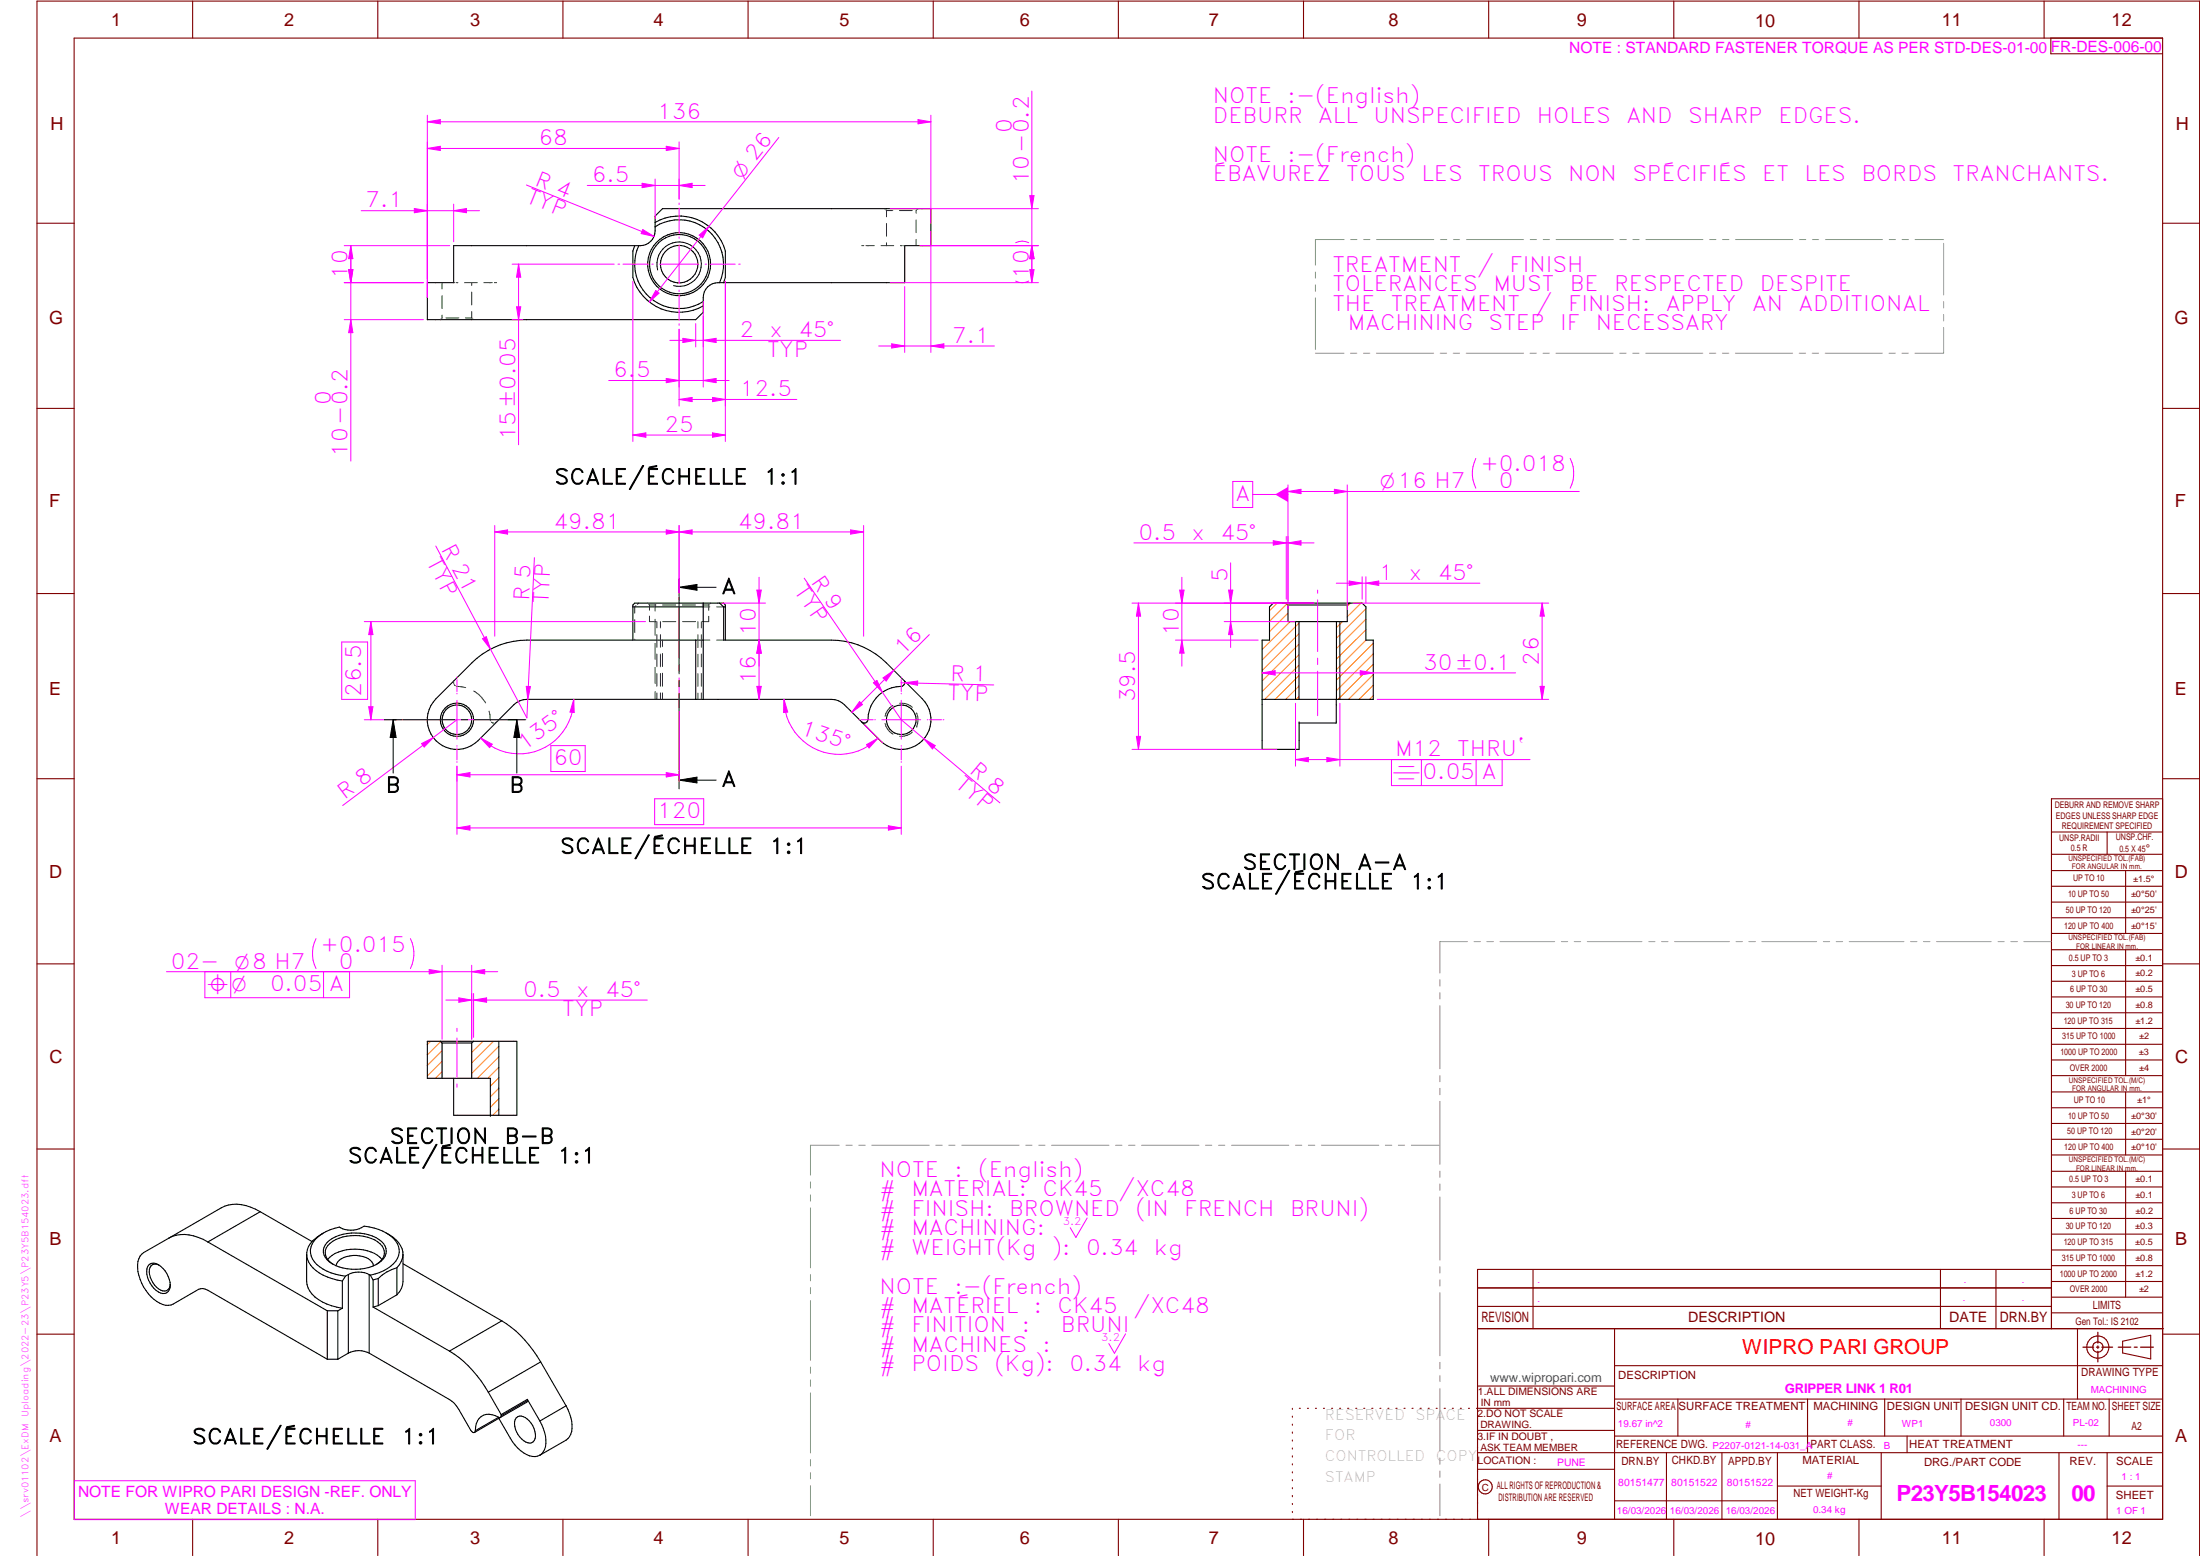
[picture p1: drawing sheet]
<svg xmlns="http://www.w3.org/2000/svg" width="594mm" height="420mm" viewBox="0 0 594 420" stroke-linecap="round" stroke-linejoin="round" font-family="sans-serif">
<g fill="none" stroke="#800000" stroke-width=".3">
<path d="M20 10.3h564v400h-564zM52 .3v10M102 .3v10M152 .3v10M202 .3v10M252 .3v10M302 .3v10M352 .3v10M402 .3v10M452 .3v10M502 .3v10M552 .3v10"/>
<path d="M553.8 10.3v4.2h30.2M10 60.3h10M584 60.3h10M10 110.3h10M584 110.3h10M10 160.3h10M584 160.3h10M10 210.3h10M584 215.7h-30v143.1M584 210.3h10M554 224.7h30M554 230.7h30"/>
<path d="M554 235.1h30M554 239.3h30M569 224.7v6M574 235.1v17M554 243.6h30M554 247.8h30M554 252.1h30M554 256.5h30M574 256.5v33.9M10 260.3h10M554 260.7h30M554 265h30"/>
<path d="M554 269.2h30M554 273.5h30M554 277.7h30M584 260.3h10M554 282h30M554 286.2h30M554 290.4h30M554 294.9h30M554 299.1h30M574 294.9v17M10 310.3h10M554 303.4h30"/>
<path d="M554 307.6h30M554 311.9h30M554 316.3h30M574 316.3v34M584 310.3h10M554 320.5h30M554 324.8h30M554 329h30M554 333.2h30M554 337.5h30M399 358.8h185.2M399 352.8h155"/>
<path d="M399 347.8h155M414 342.8v16M436 358.8v51.5M524 342.8v16M539 342.8v16M554 341.8h30M554 346h30M554 350.3h30M554 354.5h30M554 342.8h-155v67.5M561 358.8v19M10 360.3h10"/>
<path d="M399 374.3h37M436 377.8h148M453.1 377.8v10M488.1 377.8v14.5M508.9 377.8v10M529.5 377.8v10M557.3 377.8v10M569.5 377.8v10M573.2 362.2l7.6-1.6v6.3l-7.6-1.6zM584 368.8h-148M584 360.3h10M349 380.3v.3"/>
<path d="M349 382.4v.3M349 384.6v.3M349 386.7v.3M349 388.8v.3M349 391v.3M349 393.1v.3M349 395.3v.3M349 397.4v.3M349 399.5v.3M350.9 380.3h.2M353.1 380.3h.2M355.2 380.3h.3"/>
<path d="M357.4 380.3h.3M359.6 380.3h.3M361.7 380.3h.3M363.9 380.3h.3M366.1 380.3h.3M368.3 380.3h.2M370.4 380.3h.3M372.6 380.3h.3M374.8 380.3h.3M376.9 380.3h.4M379.1 380.3h.3M381.3 380.3h.3"/>
<path d="M383.4 380.3h.4M385.6 380.3h.3M387.8 380.3h.3M390 380.3h.3M392.2 380.3h.3M394.3 380.3h.3M396.5 380.3h.3M398.7 380.3h37.3M399 396.7h37M399 392.3h185M399 386.2h37M436 387.8h148"/>
<path d="M450 392.3v18M465 392.3v18M480 392.3v18M508 392.3v18M515 387.8v4.5M556 392.3v18M569 392.3v18M52 410.3v9.7M102 410.3v9.7M152 410.3v9.7M202 410.3v9.7M252 410.3v9.7"/>
<path d="M302 410.3v9.7M349 401.7v.3M349 403.8v.4M349 406v.3M349 408.1v.3M352 410.3v9.7M402 410.3v9.7M436 405.3h44M452 410.3v9.7M480 401.3h28M502 410.3v9.7M552 410.3v9.7"/>
<path d="M569 401.3h15M10 420v-419.7h584v419.7"/>
<circle cx="566.5" cy="363.7" r="1.39"/>
<circle cx="566.5" cy="363.8" r="3"/>
<circle cx="401.1" cy="401.5" r="1.9"/>
</g>
<g fill="none" stroke="#f0f" stroke-width=".27">
<path d="M115.4 32.9l3.5-.6v1.1zM115.4 31.1v49.2M251.4 31.1v29.2M183.4 54.8v.4M183.4 56.2v6.8M166.9 71.3h.4M168.2 71.3h6.9M176 71.3h.4M178.1 71.3h10.5M183.4 64v.3M183.4 66.1v10.5M183.4 78.3v.4"/>
<path d="M183.4 79.6v6.9M190.4 71.3h.4M191.7 71.3h6.8M199.5 71.3h.4M183.4 87.4v.4M355.8 159.3v.9M183.4 161.2v.8M183.4 163.8v14M183.4 179.6v1.7M355.8 162v13.9M355.8 177.7v1.8M111.9 194.4h.2"/>
<path d="M112.6 194.4h3.2M116.2 194.4h.2M118.1 194.4h10.5M123.4 182.8v.2M123.4 183.5v3.2M123.4 187.2v.2M123.4 189.1v10.5M130.4 194.4h.1M131 194.4h3.2M134.7 194.4h.2M183.4 183v8.1M231.9 194.4h.2"/>
<path d="M232.5 194.4h3.3M236.2 194.4h.2M238.1 194.4h10.5M243.4 182.8v.2M243.4 183.5v3.2M243.4 187.2v.2M243.4 189.1v10.5M250.4 194.4h.2M251 194.4h3.2M254.7 194.4h.2M355.8 181.2v12.1M123.4 201.3v.2"/>
<path d="M123.4 202v3.2M123.4 205.7v.2M243.4 201.3v.2M243.4 202v3.2M243.4 205.7v.2M293.6 328.9l-3.1 5.2-1.5-2.6M303.9 360.2l-3 5.2-1.5-2.6M20.1 399.8h92v10.5h-92z"/>
</g>
<g fill="none" stroke="#949494" stroke-width=".27">
<path d="M396.2 254.3h-7.4v8.5M398.1 254.3h1.6M401.5 254.3h1.8M405 254.3h14.8M421.6 254.3h1.7M425.1 254.3h1.7M428.6 254.3h14.8M445.2 254.3h1.7M448.7 254.3h1.7M452.2 254.3h14.8M468.8 254.3h1.7M472.3 254.3h1.7"/>
<path d="M475.8 254.3h14.8M492.4 254.3h1.7M495.8 254.3h1.8M499.4 254.3h14.7M516 254.3h1.6M519.4 254.3h1.8M522.9 254.3h14.8M539.5 254.3h1.7M543 254.3h1.7M546.5 254.3h7.4M388.8 264.5v1.8M388.8 268.1v1.6"/>
<path d="M388.8 271.6v17M388.8 290.4v1.7M388.8 293.9v1.7M388.8 297.4v17M218.9 319.2v1.6M226.6 309.2h-7.7v8.1M228.4 309.2h1.7M231.9 309.2h1.7M235.4 309.2h15.5M252.7 309.2h1.7M256.2 309.2h1.7M259.7 309.2h15.5"/>
<path d="M277 309.2h1.7M280.5 309.2h1.7M284 309.2h15.5M301.2 309.2h1.8M304.8 309.2h1.7M308.3 309.2h15.5M325.5 309.2h1.7M329.1 309.2h1.6M332.6 309.2h15.4M349.8 309.2h1.7M353.3 309.2h1.7M356.8 309.2h15.5"/>
<path d="M374.1 309.2h1.7M377.6 309.2h1.7M381.1 309.2h7.7M388.8 316.2v1.7M388.8 319.7v1.7M218.9 322.6v1.8M218.9 326.1v16.2M388.8 323.2v17.1M218.9 344.1v1.8M218.9 347.6v1.7M218.9 351.2v16.1M388.8 342.1v1.6"/>
<path d="M388.8 345.6v1.7M388.8 349v17.1M218.9 369.1v1.7M218.9 372.6v1.8M218.9 376.1v16.2M388.8 367.9v1.7M388.8 371.4v1.7M388.8 374.9v17M218.9 394.1v1.8M218.9 397.6v1.7M388.8 393.7v1.7M388.8 397.2v1.7"/>
<path d="M218.9 401.2v8.1M388.8 400.7v8.6"/>
</g>
<path d="M566.5 359.7v3M562.5 363.8h2.9M566.1 363.8h.7M566.5 363.4v.7M566.5 364.9v2.8M567.6 363.8h2.9M572 363.8h3.4M576.3 363.8h.8M578 363.8h3.5" fill="none" stroke="#800000" stroke-width=".34"/>
<g fill="none" stroke="#000" stroke-width=".3">
<path d="M122.5 66.3h50.4a4 4 0 0 0 4-4v-4l2-2h72.5v10h-7.1v10h-50.4a4 4 0 0 0-4 4v4l-2 2h-72.5v-10h7.1zM171.4 66.3l-.5 1.5v7.1a13 13 0 0 0 19 7.7M172.5 66.3a12 12 0 0 0 3.1 14.1 12 12 0 0 0 14.3 1M176.9 60.1a13 13 0 0 1 19 7.7v7.1l-.5 1.4M176.9 61.3a12 12 0 0 1 14.4 1 12 12 0 0 1 3 14M170.9 172.8v-9.4l.5-.5h24l.5 .5v9.4M170.9 163.9h19M187.9 172.8v16M189.9 162.9v25.9M189.9 172.8h-47.6a21.1 21.1 0 0 0-14.9 6.2l-9.7 9.7a8 8 0 0 0 0 11.3 8 8 0 0 0 11.4 0l9.6-9.7a5.1 5.1 0 0 1 3.6-1.5h82.2a4.9 4.9 0 0 1 3.5 1.5l4.7 4.6M194.3 162.9l1.1 1M195.4 163.9h.5"/>
<path d="M195.4 163.9v8.9h29.1a21.1 21.1 0 0 1 14.8 6.2l9.7 9.7a8 8 0 0 1 .1 11.3 8 8 0 0 1-11.4 0l-5-5.1M347.3 162.9l.5 .5M347.8 163.4h16M350.8 167.9v20.9M360.9 167.9v20.9M363.8 163.4v4.5h-16v-4.5M364.3 162.9l-.5 .5M244.3 183.9a1.1 1.1 0 0 1-1 1.4 9.2 9.2 0 0 0-9 9.3 .96 .96 0 0 1-1.6 .3M340.8 188.8h30v-16h-2v-8.9l-1-1h-24l-1 1v8.9h-2v29.6h10v-7.5M360.8 188.8v6.4h-10M45.6 334.3l-6.8 3.9a4.8 4.8 0 0 0-1.6 5.2 11.4 11.4 0 0 0 7.5 9.1l1.5-.1 .6-.3 6.8-4a2.55 2.55 0 0 1 2.5 .3l32.3 18.6M45.6 334.3a9.9 9.9 0 0 1 9.3 .3l1.2 .8"/>
<path d="M56.1 335.4l32.3 18.5M70.3 327.2l13.9 8M70.3 327.2a10.7 10.7 0 0 0-10.5-1.1l-14.2 8.2M70.3 327.2l-14.2 8.2M82.8 338.7v7.3a6.8 6.8 0 0 0 4.3 5.6 18.2 18.2 0 0 0 5.3 1.7M87.3 333a7.5 7.5 0 0 0-4.5 5.2 6.7 6.7 0 0 0 4.5 6.1l2.4 1 2.7 .6M88.3 335.5a12.2 12.2 0 0 1 14.7-.3 3.4 3.4 0 0 1-.7 5.8 12.9 12.9 0 0 1-13.4-.3 3.3 3.3 0 0 1-.6-5.2zM104.3 333a6.8 6.8 0 0 1 4.5 5.9 5.6 5.6 0 0 1-1.6 3.4M108.8 338.7v7.3a5.2 5.2 0 0 1-1.6 3.6M40.1 341.6a2.28 2.28 0 0 1 3.3 .3 6.4 6.4 0 0 1 2.3 6.4 1.88 1.88 0 0 1-2.9 .6 6.4 6.4 0 0 1-3-6.8zM43 341.6a1.71 1.71 0 0 0-2 0 1.71 1.71 0 0 0-.7 1.9 5.4 5.4 0 0 0 4.2 5.1 1.66 1.66 0 0 0 1.5-1.8M88.4 353.9v13.1"/>
<path d="M88.4 353.9h2.8M88.5 340.1a10.7 10.7 0 0 1 10.7-2.4 7.2 7.2 0 0 1 4 2.4M91.2 353.9v13.1M92.4 345.9v7.4M92.4 353.3l-1.2 .6M93.3 344.6l-.9 1.3M94.1 344.2l-.8 .4M94.1 344.2v21.2M99.7 344.2v21.2M99.7 344.2a6.2 6.2 0 0 0-5.6 0M99.7 344.2l.3 .1M100 344.3a10.5 10.5 0 0 0 7.4-4.5 4.8 4.8 0 0 0-2.1-6.2 14.1 14.1 0 0 0-7-2.5 6.3 6.3 0 0 1-6.7 .2 10.5 10.5 0 0 0-7.3 4.6 4.8 4.8 0 0 0 2 6.2 14.1 14.1 0 0 0 7 2.5"/>
<path d="M100 344.3l.7 1.3M100.7 345.6v7.3M100.7 352.9l20.7 11.9M100.9 341.8a3.7 3.7 0 0 0-3.8-2.7 6.5 6.5 0 0 0-5.9 1.7l-.4 1M101.6 341.4a3.4 3.4 0 0 0 1.9-4.3 7.5 7.5 0 0 0-6.4-3.4 10.5 10.5 0 0 0-8.5 2.6 3.3 3.3 0 0 0 1.4 5.1M102.1 345.2l-1.4 .4M102.1 352.6l-1.4 .3M102.1 345.2v7.4M107.2 342.3a11.6 11.6 0 0 0-5.1 2.9M107.2 349.6l-5.1 3M107.2 342.3v7.3M108.8 341.2l26.7 15.5"/>
<path d="M135.5 356.7a30.2 30.2 0 0 1 10.5 11M135.5 356.7l-14.1 8.1M88.4 367h2.8M94.1 365.4l-2.9 1.6M99.7 365.4l21.7 12.5a6.6 6.6 0 0 1 2.5 2.6l3.2 5.7a.87 .87 0 0 0 1 .6M99.7 365.4a6.2 6.2 0 0 0-5.6 0M121.4 364.8a30.2 30.2 0 0 1 10.5 11.1M131.9 375.9l3.4 6.1M142.4 378.2l-7.1 4.1M142.4 377.9v.3M142.4 378.2l-.2 .5-7.1 4M142.4 377.9l3.4 5.8"/>
<path d="M142.4 377.9l-7.1 4.1M146 367.7l6.9 11.9M146 367.7l-14.1 8.2M152.9 379.6a9.4 9.4 0 0 1 1.2 7.7l-.3 .6-.9 1-7.1 4M152.9 379.6l-7.1 4.1M128.3 386.3l-.2 .5M134.7 382.7h.4M134.7 382.7a4.1 4.1 0 0 0-5.3 .3 5 5 0 0 0-1.1 3.3M134.7 382.7l-6.4 3.6M134.7 383l3.1 5.3a9.5 9.5 0 0 0 6 5h.7l1.3-.4M135.1 382.7l-7 4.1M135.3 382v.3"/>
<path d="M135.3 382.3l-.2 .4M139.4 382.9a2.04 2.04 0 0 1 3 .3 5.7 5.7 0 0 1 2.1 5.3 1.57 1.57 0 0 1-2.5 .9 5.7 5.7 0 0 1-2.9-6.1zM145.8 383.7a9.4 9.4 0 0 1 1.3 7.7l-.8 1.2-.5 .3"/>
<circle cx="183.4" cy="71.3" r="8"/>
<circle cx="183.4" cy="71.3" r="5"/>
<circle cx="183.4" cy="71.3" r="8.5"/>
<circle cx="123.4" cy="194.4" r="4"/>
<circle cx="123.4" cy="194.4" r="4.5"/>
<circle cx="243.4" cy="194.4" r="4"/>
</g>
<g fill="none" stroke="#008000" stroke-width=".27">
<path d="M238.9 56.3l.1 .2M239.2 56.7l.2 .2M239.4 56.9h1.7M239.4 56.9v1.6M242.9 56.9h3.4M247.4 59.4v3.4M247.5 56.7l-.1 .9M247.9 56.3l-.2 .2M119.4 76.3v1.7M119.4 79.8v3.5M122.5 76.3h.3M123.1 76.3h.5"/>
<path d="M125.4 76.3h3.5M127.4 76.3v.8M127.4 78.9v3.4M130.7 76.3h2.2M133.5 76.3h.6M232.7 66.3h.5M233.8 66.3h2.3M237.9 66.3h3.4M239.4 60.3v3.5M239.4 65.6v.7M243.2 66.3h.4M244 66.3h.3"/>
<path d="M247.4 64.6v1.7M119.1 86.1l-.2 .2M119.4 85.1l-.2 .9M120.4 85.9h3.5M125.7 85.9h1.7M127.4 84.1v1.8M127.4 85.9l.1 .1M127.8 86.2l.1 .1M171.4 167.3v3.5M171.4 172.6v.2M171.7 163.5l-.3 .4v1.7M172.5 162.9l-.4 .3"/>
<path d="M174.9 162.9l.1 .1M175.2 163.2l.2 .2M175.4 166.4v1.5h1.8M175.4 163.4v1.4M175.4 163.4h1.7M176.9 162.9v2.1M176.9 167.2v4.3M176.9 173.7v4.3M177.4 167.9v1.6M177.4 171.4v3.4M177.4 176.6v3.4M178.3 167.9v1.6"/>
<path d="M178.3 171.4v3.4M178.3 176.6v3.4M178.9 172.8v1.8M178.9 176.4v3.6M178.9 163.4h3.5M179 167.9h3.5M184.3 163.4h3.5M184.3 167.9h3.5M188.5 167.9v1.7M188.5 171.4v3.4M188.5 176.7v3.4M189.4 167.9v1.6"/>
<path d="M189.4 171.4v3.4M189.4 176.6v3.4M189.6 163.4h1.8M189.9 172.8h1.8M189.9 163.9h1.8M191.4 166.4v1.5h-1.8M191.4 163.4v1.4M191.5 163.2l-.1 .2M191.9 162.9l-.2 .1M193.5 172.8h1.9M193.5 163.9h1.9M122.5 183.9v.2"/>
<path d="M122.5 184.3v.3M122.6 184.8l.4 .4M123.2 185.3l2.6 .4M127.9 186.6a8.1 8.1 0 0 1 3.2 3.2M132.1 192l.4 2.6M132.7 195l.7 .2M134.1 194.9l-.3 .3M176.9 180.2v4.3M176.9 186.7v2.1M177.4 181.9v3.4M177.4 187.1v1.7M178.3 181.9v3.4"/>
<path d="M178.3 187.1v1.7M178.9 181.8v3.5M178.9 187.1v1.7M188.5 181.9v3.4M188.5 187.2v1.6M189.4 181.9v3.4M189.4 187.1v1.7M239 195.3a4.3 4.3 0 0 0 2.2 2.9M241.1 190.5a4.1 4.1 0 0 0-2.1 2.9M242.9 189.9a4.3 4.3 0 0 1 3.5 1.1M246.4 197.7a4.3 4.3 0 0 1-3.5 1.1M247.5 192.5a4.1 4.1 0 0 1 .1 3.6"/>
<path d="M247.6 196.1h.1"/>
</g>
<path d="M177.6 72.9a6 6 0 0 1 5.2-7.6 6 6 0 0 1 6.6 6.5 6 6 0 0 1-7.5 5.3M183.4 156.2v4.8M183.4 158.6h10M183.4 158.6l4.8-.8v1.6zM183.4 161.2v20.7M349.8 167.9v20.9M361.8 167.9v20.9M183.4 183.7v1.8M183.4 187.2v20.8M183.4 210.7l4.8-.9v1.6zM183.4 208.2v4.8M183.4 210.7h10" fill="none" stroke="#000" stroke-width=".27"/>
<path d="M183.4 158.6l4.8-.8v1.6zM183.4 210.7l4.8-.9v1.6z" fill="#000"/>
<g fill="none" stroke="#ff8000" stroke-width=".27">
<path d="M344.9 162.9l-2.1 2M347.5 163.1l-4.7 4.7M347.8 165.6l-5 5M348.4 167.9l-7.6 7.5M350.8 179.6l-9.3 9.2M350.8 168.3l-10 9.9M350.8 171.1l-10 10M350.8 173.9l-10 10M350.8 176.8l-10 9.9M362.5 167.9l-1.6 1.6M364.7 162.9l-.9 .8M367.5 162.9l-3.7 3.6"/>
<path d="M368.8 164.4l-7.9 7.9M368.8 167.2l-7.9 7.9M368.8 170.1l-7.9 7.9M368.8 172.8l-7.9 8M370.8 173.7l-9.9 9.9M370.8 176.5l-9.9 10M370.8 179.4l-9.5 9.4M350.8 188.1l-.8 .7M350.8 185.3l-3.6 3.5M350.8 182.4l-6.5 6.4M370.8 182.2l-6.7 6.6M370.8 185l-3.8 3.8"/>
<path d="M370.8 187.8l-1 1"/>
</g>
<path d="M115.4 32.9l3.5-.6v1.1z" fill="#f0f"/>
<path d="M247.9 32.3l3.5 .6-3.5 .5z" fill="none" stroke="#f0f" stroke-width=".27"/>
<path d="M247.9 32.3l3.5 .6-3.5 .5z" fill="#f0f"/>
<path d="M115.4 32.9h136M115.4 38.3v42M183.4 38.3v15.5M115.4 40.1l3.5-.6v1.1z" fill="none" stroke="#f0f" stroke-width=".27"/>
<path d="M115.4 40.1l3.5-.6v1.1z" fill="#f0f"/>
<path d="M179.9 39.5l3.5 .6-3.5 .5z" fill="none" stroke="#f0f" stroke-width=".27"/>
<path d="M179.9 39.5l3.5 .6-3.5 .5z" fill="#f0f"/>
<path d="M115.4 40.1h68M93 76.3h21.3M93 86.3h21.3M94.7 86.3l.6 3.5h-1.2z" fill="none" stroke="#f0f" stroke-width=".27"/>
<path d="M94.7 86.3l.6 3.5h-1.2z" fill="#f0f"/>
<path d="M94.1 72.8h1.2l-.6 3.5z" fill="none" stroke="#f0f" stroke-width=".27"/>
<path d="M94.1 72.8h1.2l-.6 3.5z" fill="#f0f"/>
<path d="M93 76.3h21.3M93 66.3h28.4M94.1 72.8h1.2l-.6 3.5zM94.7 69.3v55.2" fill="none" stroke="#f0f" stroke-width=".27"/>
<path d="M94.1 72.8h1.2l-.6 3.5z" fill="#f0f"/>
<path d="M94.7 66.3l.6 3.5h-1.2z" fill="none" stroke="#f0f" stroke-width=".27"/>
<path d="M94.7 66.3l.6 3.5h-1.2z" fill="#f0f"/>
<path d="M240.4 56.3h40M278.1 52.8h1.1l-.6 3.5zM94.7 66.3v10M248.4 66.3h32" fill="none" stroke="#f0f" stroke-width=".27"/>
<path d="M278.1 52.8h1.1l-.6 3.5z" fill="#f0f"/>
<path d="M278.6 66.3l.6 3.5h-1.1z" fill="none" stroke="#f0f" stroke-width=".27"/>
<path d="M278.6 66.3l.6 3.5h-1.1z" fill="#f0f"/>
<path d="M278.6 24.6v48.7M240.4 76.3h40M248.4 66.3h32M274.3 65.5a3.9 3.9 0 0 1 3.5 0M277.8 75.9a3.9 3.9 0 0 1-3.5 0M278.6 66.3l.6 3.5h-1.1z" fill="none" stroke="#f0f" stroke-width=".27"/>
<path d="M278.6 66.3l.6 3.5h-1.1z" fill="#f0f"/>
<path d="M278.1 72.8h1.1l-.6 3.5z" fill="none" stroke="#f0f" stroke-width=".27"/>
<path d="M278.1 72.8h1.1l-.6 3.5z" fill="#f0f"/>
<path d="M176.9 48.3v10.7M183.4 48.3v5.5M183.4 50.1l3.5-.6v1.2zM278.6 66.3v10" fill="none" stroke="#f0f" stroke-width=".27"/>
<path d="M183.4 50.1l3.5-.6v1.2z" fill="#f0f"/>
<path d="M173.4 49.5l3.5 .6-3.5 .6z" fill="none" stroke="#f0f" stroke-width=".27"/>
<path d="M173.4 49.5l3.5 .6-3.5 .6z" fill="#f0f"/>
<path d="M158.6 50.1h31.8M183.4 88.9v15.6M189.9 81.4v23.1M179.9 102.2l3.5 .5-3.5 .6z" fill="none" stroke="#f0f" stroke-width=".27"/>
<path d="M179.9 102.2l3.5 .5-3.5 .6z" fill="#f0f"/>
<path d="M189.9 102.7l3.5-.5v1.1z" fill="none" stroke="#f0f" stroke-width=".27"/>
<path d="M189.9 102.7l3.5-.5v1.1z" fill="#f0f"/>
<path d="M170.9 75.9v43.3M195.9 75.9v43.3M164.4 102.7h32.5M170.9 117.5l3.5-.6v1.2z" fill="none" stroke="#f0f" stroke-width=".27"/>
<path d="M170.9 117.5l3.5-.6v1.2z" fill="#f0f"/>
<path d="M192.4 116.9l3.5 .6-3.5 .6z" fill="none" stroke="#f0f" stroke-width=".27"/>
<path d="M192.4 116.9l3.5 .6-3.5 .6z" fill="#f0f"/>
<path d="M195.9 75.9v33.7M183.4 88.9v20.7M170.9 117.5h25M183.4 107.9l3.5-.6v1.2z" fill="none" stroke="#f0f" stroke-width=".27"/>
<path d="M183.4 107.9l3.5-.6v1.2z" fill="#f0f"/>
<path d="M192.4 107.3l3.5 .6-3.5 .6z" fill="none" stroke="#f0f" stroke-width=".27"/>
<path d="M192.4 107.3l3.5 .6-3.5 .6z" fill="#f0f"/>
<path d="M210.3 37.1l-35 44.4M188.8 63.5l2.6-2.4-1.7 3.1zM183.4 107.9h31.8" fill="none" stroke="#f0f" stroke-width=".27"/>
<path d="M188.8 63.5l2.6-2.4-1.7 3.1z" fill="#f0f"/>
<path d="M177.1 78.4l.9 .8-2.7 2.3z" fill="none" stroke="#f0f" stroke-width=".27"/>
<path d="M177.1 78.4l.9 .8-2.7 2.3z" fill="#f0f"/>
<path d="M142.1 50l34.5 13.8M173.6 62l3 1.8-3.5-.7z" fill="none" stroke="#f0f" stroke-width=".27"/>
<path d="M173.6 62l3 1.8-3.5-.7z" fill="#f0f"/>
<path d="M187.9 87.4v6.3M189.9 91.9l3.5-.5v1.1zM189.9 85.4v8.3" fill="none" stroke="#f0f" stroke-width=".27"/>
<path d="M189.9 91.9l3.5-.5v1.1z" fill="#f0f"/>
<path d="M184.4 91.4l3.5 .5-3.5 .6z" fill="none" stroke="#f0f" stroke-width=".27"/>
<path d="M184.4 91.4l3.5 .5-3.5 .6z" fill="#f0f"/>
<path d="M111.9 56.3l3.5 .6-3.5 .5zM115.4 55.1v20.2M122.5 55.1v10.2M180.9 91.9h46.1" fill="none" stroke="#f0f" stroke-width=".27"/>
<path d="M111.9 56.3l3.5 .6-3.5 .5z" fill="#f0f"/>
<path d="M122.5 56.9l3.5-.6v1.1z" fill="none" stroke="#f0f" stroke-width=".27"/>
<path d="M122.5 56.9l3.5-.6v1.1z" fill="#f0f"/>
<path d="M97.5 56.9h32M244.3 77.4v17.8M251.4 62.4v32.8M240.8 92.8l3.5 .6-3.5 .6z" fill="none" stroke="#f0f" stroke-width=".27"/>
<path d="M240.8 92.8l3.5 .6-3.5 .6z" fill="#f0f"/>
<path d="M251.4 93.4l3.5-.6v1.2z" fill="none" stroke="#f0f" stroke-width=".27"/>
<path d="M251.4 93.4l3.5-.6v1.2z" fill="#f0f"/>
<path d="M237.3 93.4h31.2M92.3 173.4h7v15.4h-7zM98.4 167.9h75.9M98.4 194.4h12.4M99.6 190.8h1.1l-.5 3.6z" fill="none" stroke="#f0f" stroke-width=".27"/>
<path d="M99.6 190.8h1.1l-.5 3.6z" fill="#f0f"/>
<path d="M100.2 167.9l.5 3.5h-1.1z" fill="none" stroke="#f0f" stroke-width=".27"/>
<path d="M100.2 167.9l.5 3.5h-1.1z" fill="#f0f"/>
<path d="M100.2 167.9v26.5M123.4 206.9v18.4M176.8 215.7h13.2v7h-13.2zM243.4 206.9v18.4M123.4 223.6l3.5-.6v1.2z" fill="none" stroke="#f0f" stroke-width=".27"/>
<path d="M123.4 223.6l3.5-.6v1.2z" fill="#f0f"/>
<path d="M239.9 223l3.5 .6-3.5 .6z" fill="none" stroke="#f0f" stroke-width=".27"/>
<path d="M239.9 223l3.5 .6-3.5 .6z" fill="#f0f"/>
<path d="M183.4 192.1v18.8M123.4 206.9v4M123.4 209.2l3.5-.6v1.2zM148.8 201.3h9.2v7h-9.2zM123.4 223.6h120" fill="none" stroke="#f0f" stroke-width=".27"/>
<path d="M123.4 209.2l3.5-.6v1.2z" fill="#f0f"/>
<path d="M179.9 208.6l3.5 .6-3.5 .6z" fill="none" stroke="#f0f" stroke-width=".27"/>
<path d="M179.9 208.6l3.5 .6-3.5 .6z" fill="#f0f"/>
<path d="M243.4 194.4l26.6 22.4M249.5 199.5l3.1 1.8-.8 .9zM123.4 209.2h60" fill="none" stroke="#f0f" stroke-width=".27"/>
<path d="M249.5 199.5l3.1 1.8-.8 .9z" fill="#f0f"/>
<path d="M243.3 184.4l25 .6M244.3 184.4l3.5-.5v1.1z" fill="none" stroke="#f0f" stroke-width=".27"/>
<path d="M244.3 184.4l3.5-.5v1.1z" fill="#f0f"/>
<path d="M123.4 194.4l-30.9 23.1M113.8 200.8l3.2-1.6-2.5 2.5z" fill="none" stroke="#f0f" stroke-width=".27"/>
<path d="M113.8 200.8l3.2-1.6-2.5 2.5z" fill="#f0f"/>
<path d="M217.2 156.1l26.2 38.3M235.8 184.4l1-.7 1.5 3.2z" fill="none" stroke="#f0f" stroke-width=".27"/>
<path d="M235.8 184.4l1-.7 1.5 3.2z" fill="#f0f"/>
<path d="M211.7 188.8l1 3.5-1.1 .1zM233.4 195.7l4.9 4.9" fill="none" stroke="#f0f" stroke-width=".27"/>
<path d="M211.7 188.8l1 3.5-1.1 .1z" fill="#f0f"/>
<path d="M234 201.1l3.1-1.8-2.4 2.7z" fill="none" stroke="#f0f" stroke-width=".27"/>
<path d="M234 201.1l3.1-1.8-2.4 2.7z" fill="#f0f"/>
<path d="M129.8 199.3l3.1 1.7-.7 .9zM211.7 188.8a14.9 14.9 0 0 0 9.2 13.8 14.9 14.9 0 0 0 16.2-3.3" fill="none" stroke="#f0f" stroke-width=".27"/>
<path d="M129.8 199.3l3.1 1.7-.7 .9z" fill="#f0f"/>
<path d="M154.9 188.8l.2 3.6-1.2-.1z" fill="none" stroke="#f0f" stroke-width=".27"/>
<path d="M154.9 188.8l.2 3.6-1.2-.1z" fill="#f0f"/>
<path d="M205 172.8l.6 3.6h-1.2zM154.9 188.8a14.7 14.7 0 0 1-9.1 13.6 14.7 14.7 0 0 1-16-3.1" fill="none" stroke="#f0f" stroke-width=".27"/>
<path d="M205 172.8l.6 3.6h-1.2z" fill="#f0f"/>
<path d="M204.4 185.3h1.2l-.6 3.5z" fill="none" stroke="#f0f" stroke-width=".27"/>
<path d="M204.4 185.3h1.2l-.6 3.5z" fill="#f0f"/>
<path d="M194.9 162.9h11.8M205 172.8l.6 3.6h-1.2zM205 172.8v16" fill="none" stroke="#f0f" stroke-width=".27"/>
<path d="M205 172.8l.6 3.6h-1.2z" fill="#f0f"/>
<path d="M204.4 159.3h1.2l-.6 3.6z" fill="none" stroke="#f0f" stroke-width=".27"/>
<path d="M204.4 159.3h1.2l-.6 3.6z" fill="#f0f"/>
<path d="M117.7 147.4l24.6 46.4M205 155.9v24M130.3 172.5l1-.6 1.2 3.4z" fill="none" stroke="#f0f" stroke-width=".27"/>
<path d="M130.3 172.5l1-.6 1.2 3.4z" fill="#f0f"/>
<path d="M144.3 150.6l-2 43.2M142.1 185.3l1.1 .1-.7 3.4z" fill="none" stroke="#f0f" stroke-width=".27"/>
<path d="M142.1 185.3l1.1 .1-.7 3.4z" fill="#f0f"/>
<path d="M183.4 141.9v18.2M183.4 143.6l3.5-.5v1.1zM233.2 141.9v29.9" fill="none" stroke="#f0f" stroke-width=".27"/>
<path d="M183.4 143.6l3.5-.5v1.1z" fill="#f0f"/>
<path d="M229.7 143.1l3.5 .5-3.5 .6z" fill="none" stroke="#f0f" stroke-width=".27"/>
<path d="M229.7 143.1l3.5 .5-3.5 .6z" fill="#f0f"/>
<path d="M133.6 141.9v29.9M179.9 143.1l3.5 .5-3.5 .6zM183.4 143.6h49.8M183.4 141.9v18.2" fill="none" stroke="#f0f" stroke-width=".27"/>
<path d="M179.9 143.1l3.5 .5-3.5 .6z" fill="#f0f"/>
<path d="M133.6 143.6l3.5-.5v1.1z" fill="none" stroke="#f0f" stroke-width=".27"/>
<path d="M133.6 143.6l3.5-.5v1.1z" fill="#f0f"/>
<path d="M133.6 143.6h49.8M305.7 162.9h49.1M307.4 162.9l.6 3.5h-1.1zM305.7 202.4h39.1" fill="none" stroke="#f0f" stroke-width=".27"/>
<path d="M307.4 162.9l.6 3.5h-1.1z" fill="#f0f"/>
<path d="M306.9 198.8h1.1l-.6 3.6z" fill="none" stroke="#f0f" stroke-width=".27"/>
<path d="M306.9 198.8h1.1l-.6 3.6z" fill="#f0f"/>
<path d="M347.8 132.7l3.5-.6v1.2zM347.8 130.9v33.6M363.8 130.9v33.6M398.5 123.8a9 9 0 0 0 0 8M424 123.8a9 9 0 0 1 0 8M307.4 162.9v39.5" fill="none" stroke="#f0f" stroke-width=".27"/>
<path d="M347.8 132.7l3.5-.6v1.2z" fill="#f0f"/>
<path d="M360.3 132.1l3.5 .6-3.5 .6z" fill="none" stroke="#f0f" stroke-width=".27"/>
<path d="M360.3 132.1l3.5 .6-3.5 .6z" fill="#f0f"/>
<path d="M347.8 132.7h78.7M349.8 189.9v17M361.8 189.9v17M349.8 205.1l3.5-.5v1.1z" fill="none" stroke="#f0f" stroke-width=".27"/>
<path d="M349.8 205.1l3.5-.5v1.1z" fill="#f0f"/>
<path d="M358.3 204.6l3.5 .5-3.5 .6z" fill="none" stroke="#f0f" stroke-width=".27"/>
<path d="M358.3 204.6l3.5 .5-3.5 .6z" fill="#f0f"/>
<path d="M340.8 181.7l3.5-.6v1.2zM349.8 205.1h63.4" fill="none" stroke="#f0f" stroke-width=".27"/>
<path d="M340.8 181.7l3.5-.6v1.2z" fill="#f0f"/>
<path d="M367.3 181.1l3.5 .6-3.5 .6z" fill="none" stroke="#f0f" stroke-width=".27"/>
<path d="M367.3 181.1l3.5 .6-3.5 .6z" fill="#f0f"/>
<path d="M365.4 162.9h52.8M340.8 181.7h68.5M371.9 188.8h46.3M415.9 185.3h1.1l-.6 3.5zM375.7 205.1h29.9v7h-29.9zM383.8 205.1v7M398.6 205.1v7" fill="none" stroke="#f0f" stroke-width=".27"/>
<path d="M415.9 185.3h1.1l-.6 3.5z" fill="#f0f"/>
<path d="M416.4 162.9l.6 3.5h-1.1z" fill="none" stroke="#f0f" stroke-width=".27"/>
<path d="M416.4 162.9l.6 3.5h-1.1z" fill="#f0f"/>
<path d="M367.8 155.7v6.1M368.8 157.5l3.5-.6v1.2zM368.8 155.7v7.1M416.4 162.9v25.9" fill="none" stroke="#f0f" stroke-width=".27"/>
<path d="M368.8 157.5l3.5-.6v1.2z" fill="#f0f"/>
<path d="M364.3 156.9l3.5 .6-3.5 .6z" fill="none" stroke="#f0f" stroke-width=".27"/>
<path d="M364.3 156.9l3.5 .6-3.5 .6z" fill="#f0f"/>
<path d="M331.8 159.3h1.1l-.6 3.6zM360.8 157.5h38.8M330.6 167.9h19.1M330.6 162.9h15.7" fill="none" stroke="#f0f" stroke-width=".27"/>
<path d="M331.8 159.3h1.1l-.6 3.6z" fill="#f0f"/>
<path d="M332.3 167.9l.6 3.5h-1.1z" fill="none" stroke="#f0f" stroke-width=".27"/>
<path d="M332.3 167.9l.6 3.5h-1.1z" fill="#f0f"/>
<path d="M318.6 159.3h1.1l-.6 3.6zM332.3 152v22.8M317.4 162.9h37.4M317.4 172.8h22.4" fill="none" stroke="#f0f" stroke-width=".27"/>
<path d="M318.6 159.3h1.1l-.6 3.6z" fill="#f0f"/>
<path d="M319.1 172.8l.6 3.6h-1.1z" fill="none" stroke="#f0f" stroke-width=".27"/>
<path d="M319.1 172.8l.6 3.6h-1.1z" fill="#f0f"/>
<path d="M319.1 155.9v24M347.3 144.9v16.9M347.8 144.9v17.4M347.8 146.6l3.5-.6v1.2z" fill="none" stroke="#f0f" stroke-width=".27"/>
<path d="M347.8 146.6l3.5-.6v1.2z" fill="#f0f"/>
<path d="M343.8 146l3.5 .6-3.5 .6z" fill="none" stroke="#f0f" stroke-width=".27"/>
<path d="M343.8 146l3.5 .6-3.5 .6z" fill="#f0f"/>
<path d="M338.3 133.5h9.5M306.2 146.6h48.6" fill="none" stroke="#f0f" stroke-width=".27"/>
<path d="M344.3 133.5l3.5-2v4.1z" fill="#f0f"/>
<path d="M332.9 130h5.4v7h-5.4zM123.4 277.7v.8M123.9 269.5l3.5 .5-3.5 .6zM127.4 268.3v12.3M127.9 268.3v11.8M123.4 280.3v10.6M123.4 292.7v.9" fill="none" stroke="#f0f" stroke-width=".27"/>
<path d="M103.8 194.4h4.8M106.2 194.4l.8 4.7h-1.6zM106.2 194.4v14.3M108.8 194.4h14M124.5 194.4h1.8M128.1 194.4h13.9M139.6 194.4l.8 4.7h-1.6zM139.6 194.4v14.3" fill="none" stroke="#000" stroke-width=".27"/>
<path d="M106.2 194.4l.8 4.7h-1.6zM139.6 194.4l.8 4.7h-1.6z" fill="#000"/>
<g fill="none" stroke="#ff8000" stroke-width=".27">
<path d="M116.3 281.2l-.9 .9M119 281.3l-3.6 3.6M119.4 289.3l-1.8 1.9M119.4 283.7l-4 4M119.4 286.6l-4 3.9M130.4 281.2l-3 3M133.3 281.2l-5.9 5.8M134.7 282.5l-7.3 7.4M134.7 285.4l-5.8 5.8M134.7 288.2l-3 3M134.7 299.5l-1.7 1.7M134.7 291l-2.3 2.3"/>
<path d="M134.7 293.8l-2.3 2.4M134.7 296.7l-2.3 2.3"/>
</g>
<path d="M118.9 281.2l.5 .4M119.4 281.6v9.6M119.4 281.6h8M122.5 291.2v10h17.1v-20h-24.2v10h17v10M127.4 281.6v9.6M127.9 281.2l-.5 .4M134.7 281.2v20M132.4 301.2h.1" fill="none" stroke="#000" stroke-width=".3"/>
<path d="M123.9 269.5l3.5 .5-3.5 .6z" fill="#f0f"/>
<path d="M127.9 270l3.5-.5v1.1z" fill="none" stroke="#f0f" stroke-width=".27"/>
<path d="M127.9 270l3.5-.5v1.1z" fill="#f0f"/>
<path d="M85.3 253.4a9.1 9.1 0 0 0 0 8.1M110.8 253.4a9.1 9.1 0 0 1 0 8.1M115.9 261.8l3.5 .6-3.5 .6zM119.4 260.6v20M120.4 270h54.4M127.4 260.6v20" fill="none" stroke="#f0f" stroke-width=".27"/>
<path d="M115.9 261.8l3.5 .6-3.5 .6z" fill="#f0f"/>
<path d="M127.4 262.4l3.5-.6v1.2z" fill="none" stroke="#f0f" stroke-width=".27"/>
<path d="M127.4 262.4l3.5-.6v1.2z" fill="#f0f"/>
<path d="M232.1 189.4l.8 .8-2.9 2.1zM45 262.4h89.4M55.3 262.4v7h39.1v-7M62.3 262.4v7M87.4 262.4v7" fill="none" stroke="#f0f" stroke-width=".27"/>
<g fill="none" stroke="#949494" stroke-width=".27">
<path d="M355.2 73.4v1.7M355.2 76.9v1.8M363 64.7h-7.8v6.9M364.7 64.7h1.7M368.3 64.7h1.6M371.7 64.7h15.5M389 64.7h1.7M392.5 64.7h1.7M396 64.7h15.4M413.2 64.7h1.7M416.7 64.7h1.7M420.2 64.7h15.4"/>
<path d="M437.4 64.7h1.8M440.9 64.7h1.7M444.5 64.7h15.4M461.7 64.7h1.7M465.2 64.7h1.7M468.7 64.7h15.4M485.9 64.7h1.7M489.4 64.7h1.7M492.9 64.7h15.4M510.2 64.7h1.6M513.6 64.7h1.8M517.1 64.7h7.7"/>
<path d="M524.8 65.7v13.9M355.2 80.4v14M355.2 95.4h7.7M364.7 95.4h1.7M368.2 95.4h1.7M371.7 95.4h15.4M388.9 95.4h1.7M392.4 95.4h1.7M395.9 95.4h15.5M413.2 95.4h1.7M416.7 95.4h1.7M420.2 95.4h15.4"/>
<path d="M437.4 95.4h1.7M440.9 95.4h1.7M444.4 95.4h15.4M461.6 95.4h1.7M465.1 95.4h1.7M468.6 95.4h15.5M485.9 95.4h1.7M489.4 95.4h1.7M492.9 95.4h15.4M510.1 95.4h1.7M513.6 95.4h1.7M524.8 88.4v7h-7.7"/>
<path d="M524.8 81.4v1.7M524.8 84.9v1.8"/>
</g>
<path d="M232.1 189.4l.8 .8-2.9 2.1z" fill="#f0f"/>
<path d="M238.5 183l2.8-2-2 2.9z" fill="none" stroke="#f0f" stroke-width=".27"/>
<path d="M238.5 183l2.8-2-2 2.9z" fill="#f0f"/>
<path d="M138.3 71.3h27.6M138.3 86.3h2.9M139.5 82.8h1.1l-.6 3.5zM250.9 171.4l-20.9 20.9" fill="none" stroke="#f0f" stroke-width=".27"/>
<path d="M139.5 82.8h1.1l-.6 3.5z" fill="#f0f"/>
<path d="M140 71.3l.6 3.5h-1.1z" fill="none" stroke="#f0f" stroke-width=".27"/>
<path d="M140 71.3l.6 3.5h-1.1z" fill="#f0f"/>
<path d="M140 71.3v48.8" fill="none" stroke="#f0f" stroke-width=".27"/>
<g font-size="6" fill="#f0f">
<text x="512.1" y="405.2">P23Y5B154023</text>
<text x="559.4" y="405.2">00</text>
</g>
<g font-size="5.7" fill="#f0f">
<text x="327.5" y="27.9">NOTE</text>
<text x="347.7" y="27.9">:-(English)</text>
<text x="177.5" y="32">136</text>
<text x="273.2" y="36" transform="rotate(-90 273.2 36)">0</text>
<text x="327.5" y="33.2">DEBURR</text>
<text x="356" y="33.2">ALL</text>
<text x="370.9" y="33.2">UNSPECIFIED</text>
<text x="415" y="33.2">HOLES</text>
<text x="439.2" y="33.2">AND</text>
<text x="455.9" y="33.2">SHARP</text>
<text x="480.2" y="33.2">EDGES.</text>
<text x="145.5" y="39.2">68</text>
<text x="327.5" y="43.7">NOTE</text>
<text x="347.7" y="43.7">:-(French)</text>
<text x="144.2" y="49.8" transform="rotate(22 144.2 49.8)">R 4</text>
<text x="159.8" y="49.2">6.5</text>
<text x="277.8" y="49.8" transform="rotate(-90 277.8 49.8)">10-0.2</text>
<text x="327.5" y="48.9">ÉBAVUREZ</text>
<text x="363.5" y="48.9">TOUS</text>
<text x="383.8" y="48.9">LES</text>
<text x="399.2" y="48.9">TROUS</text>
<text x="423.4" y="48.9">NON</text>
<text x="440.8" y="48.9">SPÉCIFIÉS</text>
<text x="475.9" y="48.9">ET</text>
<text x="487.3" y="48.9">LES</text>
<text x="502.6" y="48.9">BORDS</text>
<text x="527.2" y="48.9">TRANCHANTS.</text>
<text x="98.7" y="56">7.1</text>
<text x="141.7" y="54.5" transform="rotate(22 141.7 54.5)">TYP</text>
<text x="93.8" y="75.3" transform="rotate(-90 93.8 75.3)">10</text>
<text x="277.8" y="75.3" transform="rotate(-90 277.8 75.3)">10</text>
<text x="359.8" y="73.4">TREATMENT</text>
<text x="398.9" y="73.4">/</text>
<text x="407.7" y="73.4">FINISH</text>
<text x="359.8" y="78.7">TOLERANCES</text>
<text x="359.8" y="83.9">THE</text>
<text x="375.6" y="83.9">TREATMENT</text>
<text x="403.3" y="78.7">MUST</text>
<text x="414.6" y="83.9">/</text>
<text x="423.4" y="83.9">FINISH:</text>
<text x="423.9" y="78.7">BE</text>
<text x="435.9" y="78.7">RESPECTED</text>
<text x="449.8" y="83.9">APPLY</text>
<text x="473.1" y="83.9">AN</text>
<text x="475.2" y="78.7">DESPITE</text>
<text x="485.7" y="83.9">ADDITIONAL</text>
<text x="364" y="89.2">MACHINING</text>
<text x="402" y="89.2">STEP</text>
<text x="421.3" y="89.2">IF</text>
<text x="430.9" y="89.2">NECESSARY</text>
<text x="199.7" y="91.1">2</text>
<text x="207.8" y="91.1">x</text>
<text x="215.6" y="91.1">45°</text>
<text x="257.1" y="92.5">7.1</text>
<text x="165.6" y="101.9">6.5</text>
<text x="207.1" y="96.3">TYP</text>
<text x="199.8" y="107">12.5</text>
<text x="89.3" y="109.5" transform="rotate(-90 89.3 109.5)">0</text>
<text x="139.2" y="118.9" transform="rotate(-90 139.2 118.9)">15±0.05</text>
<text x="179.4" y="116.6">25</text>
<text x="93.8" y="123.3" transform="rotate(-90 93.8 123.3)">10-0.2</text>
<text x="399.7" y="127.3">+0.018</text>
<text x="404.7" y="131.8">0</text>
<text x="333.6" y="135.3">A</text>
<text x="149.5" y="142.8">49.81</text>
<text x="199.3" y="142.8">49.81</text>
<text x="119" y="148.1" transform="rotate(62 119 148.1)">R 21</text>
<text x="307.4" y="145.7">0.5</text>
<text x="321.8" y="145.7">x</text>
<text x="329.6" y="145.7">45°</text>
<text x="115.1" y="151.8" transform="rotate(62 115.1 151.8)">TYP</text>
<text x="214.2" y="159.6" transform="rotate(56 214.2 159.6)">TYP</text>
<text x="218.9" y="157.1" transform="rotate(56 218.9 157.1)">R 9</text>
<text x="331.5" y="157.2" transform="rotate(-90 331.5 157.2)">5</text>
<text x="372.3" y="156.6">1</text>
<text x="380.4" y="156.6">x</text>
<text x="388.2" y="156.6">45°</text>
<text x="142.9" y="162.3" transform="rotate(-87 142.9 162.3)">R 5</text>
<text x="148.1" y="163.2" transform="rotate(-87 148.1 163.2)">TYP</text>
<text x="204.1" y="171.8" transform="rotate(-90 204.1 171.8)">10</text>
<text x="318.3" y="171.8" transform="rotate(-90 318.3 171.8)">10</text>
<text x="243.9" y="177.2" transform="rotate(-45 243.9 177.2)">16</text>
<text x="415.6" y="179.8" transform="rotate(-90 415.6 179.8)">26</text>
<text x="204.1" y="184.8" transform="rotate(-90 204.1 184.8)">16</text>
<text x="256.6" y="183.8" transform="rotate(1 256.6 183.8)">R 1</text>
<text x="384.3" y="180.8">30±0.1</text>
<text x="97.5" y="188.2" transform="rotate(-90 97.5 188.2)">26.5</text>
<text x="255.9" y="189" transform="rotate(1 255.9 189)">TYP</text>
<text x="306.6" y="189.7" transform="rotate(-90 306.6 189.7)">39.5</text>
<text x="141.6" y="202.8" transform="rotate(-36 141.6 202.8)">135°</text>
<text x="215.9" y="198.2" transform="rotate(19 215.9 198.2)">135°</text>
<text x="149.4" y="206.6">60</text>
<text x="261.5" y="208.5" transform="rotate(40 261.5 208.5)">R 8</text>
<text x="376.7" y="204.3">M12</text>
<text x="393.5" y="204.3">THRU`</text>
<text x="257.7" y="212.1" transform="rotate(40 257.7 212.1)">TYP</text>
<text x="384.2" y="210.4">0.05 A</text>
<text x="93" y="216.1" transform="rotate(-37 93 216.1)">R 8</text>
<text x="177.5" y="220.9">120</text>
<text x="86.6" y="257">+0.015</text>
<text x="46.1" y="261.5">02-</text>
<text x="91.5" y="261.5">0</text>
<text x="72.9" y="267.6">0.05 A</text>
<text x="141.3" y="269.2">0.5</text>
<text x="155.6" y="269.2">x</text>
<text x="163.4" y="269.2">45°</text>
<text x="151.8" y="274.4">TYP</text>
<text x="237.5" y="317.8">NOTE</text>
<text x="257.7" y="317.8">:</text>
<text x="264.1" y="317.8">(English)</text>
<text x="237.5" y="323">#</text>
<text x="246.1" y="323">MATERIAL:</text>
<text x="281.5" y="323">CK45</text>
<text x="302" y="323">/XC48</text>
<text x="237.5" y="328.3">#</text>
<text x="246.1" y="328.3">FINISH:</text>
<text x="272.6" y="328.3">BROWNED</text>
<text x="306.6" y="328.3">(IN</text>
<text x="319.8" y="328.3">FRENCH</text>
<text x="348.4" y="328.3">BRUNI)</text>
<text x="237.5" y="333.5">#</text>
<text x="246.1" y="333.5">MACHINING:</text>
<text x="237.5" y="338.8">#</text>
<text x="246.1" y="338.8">WEIGHT(Kg</text>
<text x="284" y="338.8">):</text>
<text x="293.3" y="338.8">0.34</text>
<text x="311.6" y="338.8">kg</text>
<text x="237.5" y="349.3">NOTE</text>
<text x="257.7" y="349.3">:-(French)</text>
<text x="237.5" y="354.5">#</text>
<text x="237.5" y="359.8">#</text>
<text x="246.1" y="354.5">MATÉRIEL</text>
<text x="246.1" y="359.8">FINITION</text>
<text x="275.9" y="359.8">:</text>
<text x="279.2" y="354.5">:</text>
<text x="285.6" y="354.5">CK45</text>
<text x="286.5" y="359.8">BRUNI</text>
<text x="306.1" y="354.5">/XC48</text>
<text x="237.5" y="365">#</text>
<text x="246.1" y="365">MACHINES</text>
<text x="281.5" y="365">:</text>
<text x="237.5" y="370.3">#</text>
<text x="246.1" y="370.3">POIDS</text>
<text x="268.5" y="370.3">(Kg):</text>
<text x="288.8" y="370.3">0.34</text>
<text x="307.1" y="370.3">kg</text>
</g>
<g font-size="5.7">
<text x="149.7" y="130.8">SCALE/ÉCHELLE</text>
<text x="206.3" y="130.8">1:1</text>
<text x="194.8" y="160.4">A</text>
<text x="104.1" y="214">B</text>
<text x="137.5" y="214">B</text>
<text x="194.8" y="212.4">A</text>
<text x="151.3" y="230.5">SCALE/ÉCHELLE</text>
<text x="207.8" y="230.5">1:1</text>
<text x="335.5" y="234.8">SECTION</text>
<text x="366.5" y="234.8">A-A</text>
<text x="324.2" y="240.1">SCALE/ÉCHELLE</text>
<text x="380.8" y="240.1">1:1</text>
<text x="105.2" y="308.8">SECTION</text>
<text x="136.3" y="308.8">B-B</text>
<text x="93.9" y="314.1">SCALE/ÉCHELLE</text>
<text x="150.5" y="314.1">1:1</text>
<text x="51.9" y="389.9">SCALE/ÉCHELLE</text>
<text x="108.4" y="389.9">1:1</text>
</g>
<text font-size="5.6" fill="#f00" x="470.5" y="365.5">WIPRO PARI GROUP</text>
<g font-size="5.4" fill="#f0f">
<text x="200.2" y="48.6" transform="rotate(-52 200.2 48.6)">O 26</text>
<text x="372.7" y="131.8">O16 H7</text>
<text x="376.1" y="210.4">d</text>
<text x="63.5" y="261.5">O8 H7</text>
<text x="56.1" y="267.6">l O</text>
</g>
<g font-size="4.9" fill="#800000">
<text x="30" y="6.9">1</text>
<text x="76.7" y="6.9">2</text>
<text x="127" y="6.9">3</text>
<text x="176.5" y="6.9">4</text>
<text x="226.7" y="6.9">5</text>
<text x="275.4" y="6.9">6</text>
<text x="326.4" y="6.9">7</text>
<text x="375" y="6.9">8</text>
<text x="425.8" y="6.9">9</text>
<text x="473.9" y="7.3">10</text>
<text x="524.3" y="6.9">11</text>
<text x="570.2" y="6.9">12</text>
<text x="13.6" y="35.1">H</text>
<text x="587.6" y="35.1">H</text>
<text x="13.2" y="87.5">G</text>
<text x="587.2" y="87.5">G</text>
<text x="13.2" y="137">F</text>
<text x="587.2" y="137">F</text>
<text x="13.2" y="187.6">E</text>
<text x="587.2" y="187.6">E</text>
<text x="13.2" y="237">D</text>
<text x="587.2" y="237">D</text>
<text x="13.4" y="287.1">C</text>
<text x="587.4" y="287.1">C</text>
<text x="13.4" y="336.2">B</text>
<text x="587.4" y="336.2">B</text>
<text x="13.4" y="389.3">A</text>
<text x="587.4" y="389.3">A</text>
<text x="30" y="416.9">1</text>
<text x="76.7" y="416.9">2</text>
<text x="127" y="416.9">3</text>
<text x="176.5" y="416.9">4</text>
<text x="226.7" y="416.9">5</text>
<text x="275.4" y="416.9">6</text>
<text x="326.4" y="416.9">7</text>
<text x="375" y="416.9">8</text>
<text x="425.8" y="416.9">9</text>
<text x="473.9" y="417.3">10</text>
<text x="524.3" y="416.9">11</text>
<text x="570.2" y="416.9">12</text>
</g>
<g font-size="4.2" fill="#f0f">
<text x="423.7" y="14.3">NOTE : STANDARD FASTENER TORQUE AS PER STD-DES-01-00</text>
<text x="553.8" y="14">FR-DES-006-00</text>
<text x="21.1" y="404.3">NOTE FOR WIPRO PARI DESIGN -REF. ONLY</text>
<text x="44.5" y="408.8">WEAR DETAILS : N.A.</text>
</g>
<g font-size="3.9" fill="#800000">
<text x="400" y="357.1">REVISION</text>
<text x="455.9" y="357.1">DESCRIPTION</text>
<text x="526.4" y="357.1">DATE</text>
<text x="540" y="357.1">DRN.BY</text>
</g>
<g font-size="3.9" fill="#c0c0c0">
<text x="357.8" y="383.3">RESERVED</text>
<text x="382.3" y="383.3">SPACE</text>
<text x="357.8" y="388.9">FOR</text>
<text x="357.8" y="394.5">CONTROLLED</text>
<text x="387.8" y="394.5">COPY</text>
<text x="357.8" y="400">STAMP</text>
</g>
<text font-size="3.6" fill="#f0f" x="482" y="376.1">GRIPPER LINK 1 R01</text>
<text font-size="3.5" fill="#00f" x="402.4" y="373.3">www.wipropari.com</text>
<g font-size="3.1" fill="#800000">
<text x="565.1" y="353.5">LIMITS</text>
<text x="562" y="371.7">DRAWING TYPE</text>
<text x="437" y="372.3">DESCRIPTION</text>
<text x="436.5" y="380.8">SURFACE AREA</text>
<text x="453.3" y="380.8">SURFACE TREATMENT</text>
<text x="489.7" y="380.8">MACHINING</text>
<text x="509.5" y="380.8">DESIGN UNIT</text>
<text x="530.6" y="380.8">DESIGN UNIT CD.</text>
<text x="558" y="380.6">TEAM NO.</text>
<text x="570.3" y="380.7">SHEET SIZE</text>
<text x="575.6" y="386.1">A2</text>
<text x="436.4" y="391.1">REFERENCE DWG.</text>
<text x="437.8" y="395.5">DRN.BY</text>
<text x="451.4" y="395.4">CHKD.BY</text>
<text x="466.6" y="395.5">APPD.BY</text>
<text x="486.7" y="395.4">MATERIAL</text>
<text x="488.9" y="390.9">PART CLASS.</text>
<text x="515.6" y="390.9">HEAT TREATMENT</text>
<text x="519.6" y="395.9">DRG./PART CODE</text>
<text x="558.9" y="395.5">REV.</text>
<text x="571.4" y="395.6">SCALE</text>
<text x="484.3" y="404.2">NET WEIGHT-Kg</text>
<text x="571.4" y="404.7">SHEET</text>
</g>
<text font-size="3" fill="#800000" x="579.5" y="230.1">°</text>
<g font-size="2.8" fill="#f0f">
<text x="287" y="330.7">3.2</text>
<text x="297.4" y="362">3.2</text>
<text x="420.5" y="396">PUNE</text>
<text x="437" y="401.2">80151477</text>
<text x="451.3" y="401.2">80151522</text>
<text x="466.3" y="401.2">80151522</text>
</g>
<g font-size="2.8" fill="#800000">
<text x="560.4" y="357.7">Gen Tol.: IS 2102</text>
<text x="399.1" y="376.6">1.ALL DIMENSIONS ARE</text>
<text x="399" y="382.7">2.DO NOT SCALE</text>
<text x="399" y="388.7">3.IF IN DOUBT ,</text>
<text x="399" y="395.4">LOCATION :</text>
<text x="404.2" y="402">ALL RIGHTS OF REPRODUCTION &amp;</text>
<text x="404.7" y="405.4">DISTRIBUTION ARE RESERVED</text>
</g>
<g font-size="2.7" fill="#f0f">
<text x="564.6" y="376.2">MACHINING</text>
<text x="436.9" y="385.4">19.67 in^2</text>
<text x="471.4" y="385.5">#</text>
<text x="498.9" y="385">#</text>
<text x="513.6" y="385.3">WP1</text>
<text x="537.3" y="385.1">0300</text>
<text x="559.7" y="385.1">PL-02</text>
<text x="462.4" y="391.2">P2207-0121-14-031_A</text>
<text x="508.7" y="391.2">B</text>
<text x="561" y="391.1">---</text>
<text x="493.4" y="399.5">#</text>
<text x="572.8" y="399.7">1 : 1</text>
<text x="436.6" y="408.7">16/03/2026</text>
<text x="450.9" y="408.8">16/03/2026</text>
<text x="466" y="408.9">16/03/2026</text>
<text x="489.6" y="408.5">0.34 kg</text>
<text x="571.4" y="408.7">1 OF 1</text>
</g>
<g font-size="2.7" fill="#800000">
<text x="399.9" y="379.7">IN mm</text>
<text x="399.7" y="385.7">DRAWING.</text>
<text x="399.7" y="391.8">ASK TEAM MEMBER</text>
<text x="400.1" y="402.5">C</text>
</g>
<g font-size="2.5" fill="#800000">
<text x="554.9" y="218.3">DEBURR AND REMOVE SHARP</text>
<text x="555.2" y="221">EDGES UNLESS SHARP EDGE</text>
<text x="556.1" y="227.1">UNSP.RADII</text>
<text x="556.8" y="223.8">REQUIREMENT SPECIFIED</text>
<text x="571.4" y="226.9">UNSP.CHF.</text>
<text x="559.2" y="229.9">0.5 R</text>
<text x="572.3" y="230.1">0.5 X 45</text>
<text x="559.8" y="238">UP TO 10</text>
<text x="576.1" y="238.1">±1.5°</text>
<text x="558.5" y="242.2">10 UP TO 50</text>
<text x="575.5" y="242.3">±0°50'</text>
<text x="557.4" y="250.7">120 UP TO 400</text>
<text x="557.9" y="246.5">50 UP TO 120</text>
<text x="575.5" y="250.7">±0°15'</text>
<text x="575.5" y="246.5">±0°25'</text>
<text x="558.7" y="259.4">0.5 UP TO 3</text>
<text x="559.5" y="263.7">3 UP TO 6</text>
<text x="576.6" y="263.6">±0.2</text>
<text x="576.6" y="259.4">±0.1</text>
<text x="559" y="267.9">6 UP TO 30</text>
<text x="576.6" y="267.9">±0.5</text>
<text x="557.8" y="272.2">30 UP TO 120</text>
<text x="576.6" y="272.2">±0.8</text>
<text x="556.9" y="280.7">315 UP TO 1000</text>
<text x="557.3" y="276.4">120 UP TO 315</text>
<text x="576.6" y="276.4">±1.2</text>
<text x="577.7" y="280.7">±2</text>
<text x="556.4" y="284.9">1000 UP TO 2000</text>
<text x="577.6" y="284.9">±3</text>
<text x="558.9" y="289.2">OVER 2000</text>
<text x="577.7" y="289.3">±4</text>
<text x="560" y="297.9">UP TO 10</text>
<text x="577.1" y="297.9">±1°</text>
<text x="558.5" y="302.1">10 UP TO 50</text>
<text x="575.5" y="302.1">±0°30'</text>
<text x="557.4" y="310.6">120 UP TO 400</text>
<text x="558.2" y="306.3">50 UP TO 120</text>
<text x="575.5" y="310.6">±0°10'</text>
<text x="575.5" y="306.4">±0°20'</text>
<text x="558.8" y="319.2">0.5 UP TO 3</text>
<text x="559.4" y="323.4">3 UP TO 6</text>
<text x="576.6" y="319.2">±0.1</text>
<text x="576.6" y="323.5">±0.1</text>
<text x="558.9" y="327.7">6 UP TO 30</text>
<text x="576.7" y="327.7">±0.2</text>
<text x="557.8" y="332">30 UP TO 120</text>
<text x="576.6" y="332">±0.3</text>
<text x="556.8" y="340.5">315 UP TO 1000</text>
<text x="557.3" y="336.3">120 UP TO 315</text>
<text x="576.6" y="336.3">±0.5</text>
<text x="576.6" y="340.5">±0.8</text>
<text x="556.2" y="344.7">1000 UP TO 2000</text>
<text x="576.6" y="344.7">±1.2</text>
<text x="558.9" y="349">OVER 2000</text>
<text x="577.6" y="349">±2</text>
</g>
<g font-size="2.5" fill="#f0f">
<text x="415.2" y="346.4">.</text>
<text x="530.3" y="346.5">.</text>
<text x="545.9" y="346.4">.</text>
<text x="415.2" y="351.5">.</text>
<text x="530" y="351.3">.</text>
<text x="545.9" y="351.4">.</text>
</g>
<g font-size="2.4" fill="#f0f">
<text x="7.7" y="382.7" transform="rotate(-90 7.7 382.7)">Uploading\2022-23\P23Y5\P23Y5B154023.dft</text>
<text x="7.7" y="409.8" transform="rotate(-90 7.7 409.8)">\\srv01102\ExDM</text>
</g>
<g font-size="2.1" fill="#800000">
<text x="558.5" y="232.4">UNSPECIFIED TOL.(FAB)</text>
<text x="559.5" y="234.7">FOR ANGULAR IN mm.</text>
<text x="558.6" y="253.9">UNSPECIFIED TOL.(FAB)</text>
<text x="560.7" y="256.3">FOR LINEAR IN mm.</text>
<text x="558.7" y="292.3">UNSPECIFIED TOL.(M/C)</text>
<text x="559.6" y="294.7">FOR ANGULAR IN mm.</text>
<text x="558.7" y="313.7">UNSPECIFIED TOL.(M/C)</text>
<text x="560.6" y="316.1">FOR LINEAR IN mm.</text>
</g>
</svg>
